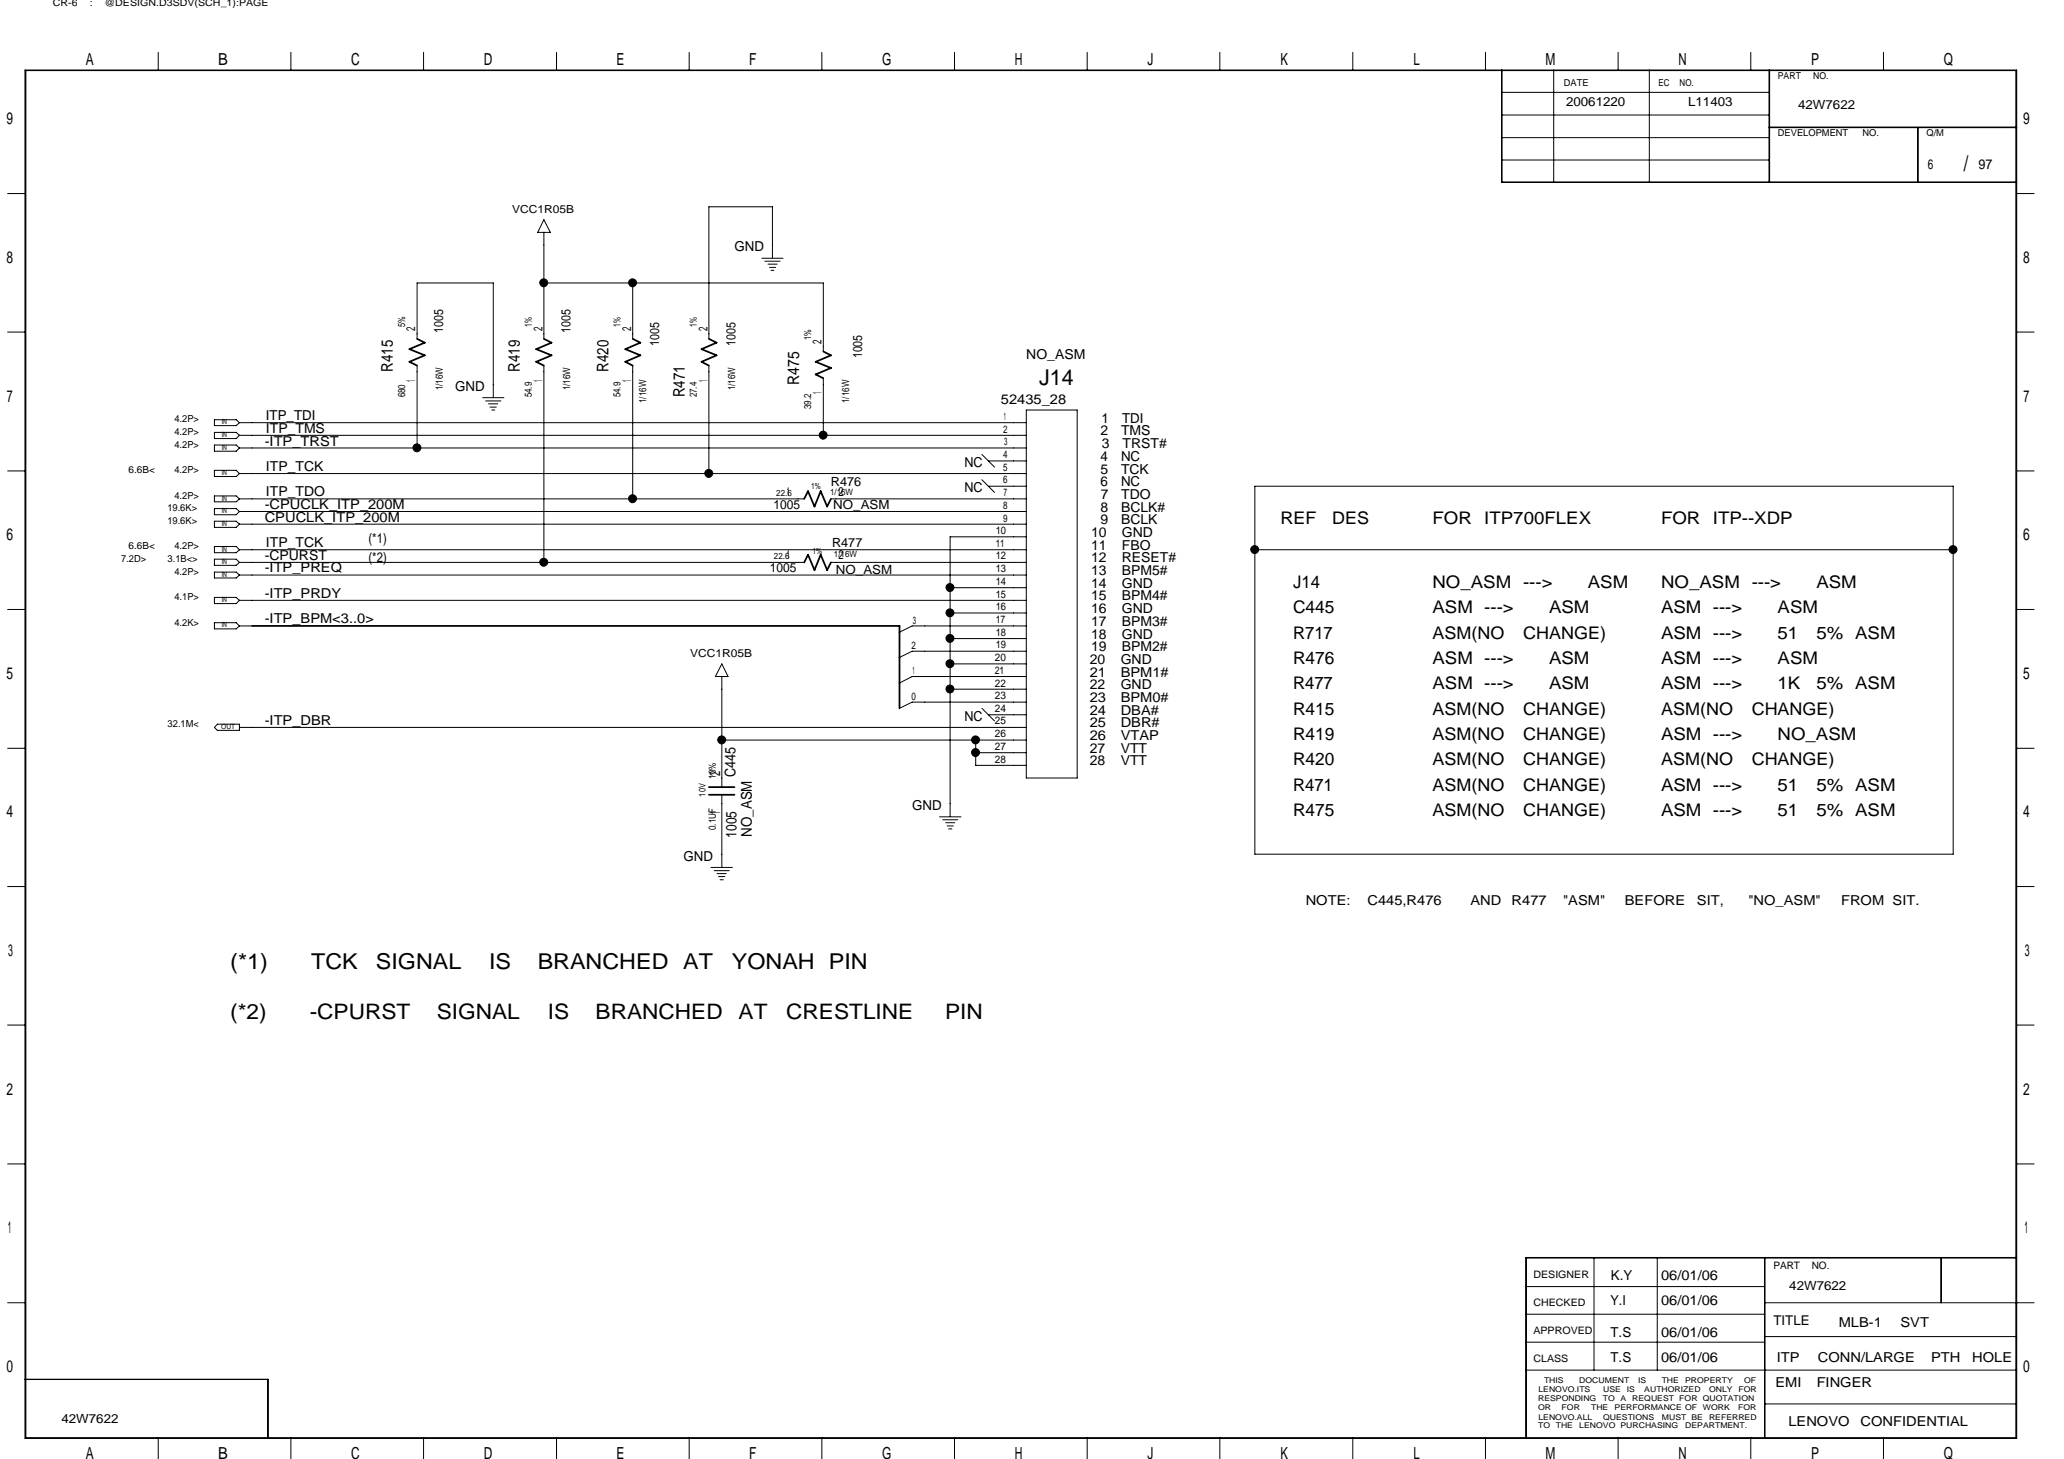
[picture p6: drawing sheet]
<svg xmlns="http://www.w3.org/2000/svg" width="297mm" height="210mm" viewBox="0 0 297 210" stroke-linecap="round" stroke-linejoin="round" font-family="sans-serif">
<path d="M60 48.8l1.1 .5-2.2 .9 2.2 .9-2.2 1 1.1 .5M78.3 48.8l1.1 .5-2.2 .9 2.2 .9-2.2 1 1.1 .5M91.1 48.8l1.1 .5-2.2 .9 2.2 .9-2.2 1 1.1 .5M102 48.8l1.1 .5-2.1 .9 2.1 .9-2.1 1 1 .5M118.5 50.6l1.1 .5-2.2 1 2.2 .9-2.2 .9 1.1 .5M115.7 71.8l.6-1.1 .9 2.2 .9-2.2 .9 2.2 .6-1.1M36.3 90.1h93.2v11.8M115.7 80.9l.6-1.1 .9 2.2 .9-2.2 .9 2.2 .6-1.1M102 114.4h3.7M102 113.3h3.7" fill="none" stroke="#000" stroke-width=".25"/>
<g fill="none" stroke="#000" stroke-width=".14">
<path d="M3.6 10.1h286.6v196.9h-286.6zM3.7 10.2h286.4v196.7h-286.4zM22.8 7.5v2.6M41.9 7.5v2.6M61 7.5v2.6M80.1 7.5v2.6M99.2 7.5v2.6M118.3 7.5v2.6M137.4 7.5v2.6M156.5 7.5v2.6M175.6 7.5v2.6M194.7 7.5v2.6"/>
<path d="M213.8 7.5v2.6M216.1 10.1v16.1h74.1M216.1 19.8h38.5M216.1 16.6h38.5M216.1 13.3h38.5M216.2 10.1v16.1M223.6 10.1v16.1M232.9 7.5v2.6M237.4 10.1v16.1M252 7.5v2.6M254.6 18.4h35.6M254.6 10.1v16.1"/>
<path d="M254.6 18.3h35.6M254.7 10.1v16.1M271.1 7.5v2.6M276 18.4v7.8M276.1 18.4v7.8M1.1 27.9h2.5M78.3 33.4v15.4M78.3 31.6l.9 1.8h-1.8zM109.6 37.2h3.1M110.1 37.6h2.2M110.5 38h1.3M110.7 38.5h.9"/>
<path d="M111 38.9h.4M111.2 37.1v-7.3h-9.2v19M216.1 26.2h74.1M216.2 23h38.4M290.2 27.9h2.5M1.1 47.8h2.5M60 48.8v-8.1h11v16.5M60 52.6v11.9M69.5 57.2h3M69.9 57.7h2.2M70.3 58.1h1.3M70.5 58.6h.9"/>
<path d="M70.8 59h.4M78.3 40.7h40.2v9.9M78.3 52.6v28.3M91.1 40.7v8.1M91.1 52.6v19.2M102 52.6v15.6M118.5 54.4v8.3M147.7 59h7.3v53h-7.3zM290.2 47.8h2.5M1.1 67.8h2.5M30.9 62.2h3.1l.5 .5-.5 .4h-3.1zM30.9 60.4h3.1l.5 .4-.5 .5h-3.1z"/>
<path d="M30.9 64.1h3.1l.5 .4-.5 .4h-3.1zM30.9 67.7h3.1l.5 .5-.5 .4h-3.1zM30.9 71.4h3.1l.5 .4-.5 .4h-3.1zM30.9 73.2h3.1l.5 .4-.5 .5h-3.1zM30.9 75h3.1l.5 .4-.5 .5h-3.1zM30.9 78.7h3.1l.5 .4-.5 .4h-3.1zM34.5 79.1h113.2M34.5 75.4h113.2M34.5 73.6h113.2M34.5 71.8h81.2M34.5 68.2h113.2M34.5 64.5h113.2"/>
<path d="M34.5 62.7h113.2M34.5 60.8h113.2M119.6 71.8h28.1M141.3 69l1.8 1.9M141.3 65.4l1.8 1.8M142.2 70h5.5M142.2 66.3h5.5M147.7 77.3h-11v40.2M180.6 79.1h100.5M180.6 70h100.5v52.9h-100.5zM290.2 67.8h2.5M1.1 87.7h2.5"/>
<path d="M30.9 80.5h3.1l.5 .4-.5 .5h-3.1zM30.9 82.3h3.1l.5 .5-.5 .4h-3.1zM30.9 86h3.1l.5 .4-.5 .5h-3.1zM30.9 89.6h3.1l.5 .5-.5 .4h-3.1zM34.5 90.1h1.8M34.5 86.4h113.2M34.5 82.8h113.2M34.5 80.9h81.2M103.9 97.4v15.9M103.9 95.5l.9 1.9h-1.8zM119.6 80.9h28.1M136.7 99.2h11"/>
<path d="M136.7 95.5h11M136.7 91.9h11M136.7 88.2h11M136.7 84.6h11M147.7 97.4h-16.4l-1.8 .9M147.7 93.7h-16.4l-1.8 .9M147.7 90.1h-16.4l-1.8 .9M290.2 87.7h2.5M1.1 107.7h2.5M31.3 104.2h3.2v.9h-3.2l-.4-.4zM34.5 104.7h113.2M103.9 106.5h43.8"/>
<path d="M103.9 114.4v10.4M135.2 117.6h3.1M135.7 118h2.1M136.1 118.4h1.3M136.3 118.9h.9M136.5 119.3h.5M140.4 106.5v3.7h7.3M140.4 108.3h7.3M141.3 101.9l1.8 1.9M142.2 102.9h5.5M147.7 101h-16.4l-1.8 .9M290.2 107.7h2.5"/>
<path d="M1.1 127.6h2.5M102.3 124.8h3.1M102.8 125.3h2.1M103.2 125.7h1.3M103.4 126.2h.9M103.6 126.6h.5M290.2 127.6h2.5M1.1 147.5h2.5M290.2 147.5h2.5M1.1 167.5h2.5M290.2 167.5h2.5M1.1 187.5h2.5"/>
<path d="M3.6 198.5h35v8.4M3.6 198.5h35M38.5 198.5v8.4M219.6 197.2h70.6M219.6 181.1h70.6M219.6 193.2h34.4M219.6 189.1h34.4M219.6 185.2h34.4M219.7 181v25.9M229.4 181v16.2M238.5 181v16.2M254 187.5h38.7"/>
<path d="M254 181v25.9M254 192.4h36.2M279.3 181v6.5M279.4 181v6.5M290.2 181h-70.6v25.9M22.8 206.9v3M41.9 206.9v3M61 206.9v3M80.1 206.9v3M99.2 206.9v3M118.3 206.9v3M137.4 206.9v3"/>
<path d="M156.5 206.9v3M175.6 206.9v3M194.7 206.9v3M213.8 206.9v3M232.9 206.9v3M252 206.9v3M254 202.1h36.2M271.1 206.9v3"/>
</g>
<g fill="#000" stroke="#000" stroke-width=".14">
<circle cx="78.3" cy="40.7" r=".57"/>
<circle cx="91" cy="40.7" r=".57"/>
<circle cx="60" cy="64.4" r=".57"/>
<circle cx="91" cy="71.8" r=".57"/>
<circle cx="102" cy="68.1" r=".57"/>
<circle cx="118.5" cy="62.6" r=".57"/>
<circle cx="180.6" cy="79.1" r=".57"/>
<circle cx="281.1" cy="79.1" r=".57"/>
<circle cx="78.3" cy="80.9" r=".57"/>
<circle cx="136.7" cy="88.2" r=".57"/>
<circle cx="136.7" cy="84.6" r=".57"/>
<circle cx="136.7" cy="95.5" r=".57"/>
<circle cx="136.7" cy="91.9" r=".57"/>
<circle cx="136.7" cy="99.2" r=".57"/>
<circle cx="103.9" cy="106.5" r=".57"/>
<circle cx="140.4" cy="106.5" r=".57"/>
<circle cx="140.4" cy="108.3" r=".57"/>
</g>
<g font-size="3.1">
<text x="282.6" y="24.6">/</text>
<text x="149.6" y="55.4">J14</text>
<text x="33.1" y="139.4">(*1)</text>
<text x="44.8" y="139.4">TCK</text>
<text x="54.1" y="139.4">SIGNAL</text>
<text x="70.4" y="139.4">IS</text>
<text x="77.4" y="139.4">BRANCHED AT</text>
<text x="105.3" y="139.4">YONAH PIN</text>
<text x="33.1" y="146.6">(*2)</text>
<text x="44.6" y="146.6">-CPURST</text>
<text x="62.9" y="146.6">SIGNAL</text>
<text x="78.9" y="146.6">IS</text>
<text x="85.7" y="146.6">BRANCHED</text>
<text x="106.3" y="146.6">AT</text>
<text x="113.2" y="146.6">CRESTLINE</text>
<text x="136" y="146.6">PIN</text>
</g>
<g font-size="2.5">
<text x="184.3" y="75.4">REF</text>
<text x="191.7" y="75.4">DES</text>
<text x="206.2" y="75.4">FOR</text>
<text x="213.6" y="75.4">ITP700FLEX</text>
<text x="239.1" y="75.4">FOR</text>
<text x="246.5" y="75.4">ITP--XDP</text>
<text x="186.1" y="84.6">J14</text>
<text x="186.1" y="88.2">C445</text>
<text x="206.2" y="84.6">NO_ASM ---&gt;</text>
<text x="206.2" y="88.2">ASM ---&gt;</text>
<text x="222.9" y="88.2">ASM</text>
<text x="228.5" y="84.6">ASM</text>
<text x="239.1" y="84.6">NO_ASM ---&gt;</text>
<text x="239.1" y="88.2">ASM ---&gt;</text>
<text x="255.8" y="88.2">ASM</text>
<text x="261.4" y="84.6">ASM</text>
<text x="186.1" y="91.9">R717</text>
<text x="186.1" y="95.5">R476</text>
<text x="206.2" y="95.5">ASM ---&gt;</text>
<text x="206.2" y="91.9">ASM(NO</text>
<text x="219.2" y="91.9">CHANGE)</text>
<text x="222.9" y="95.5">ASM</text>
<text x="239.1" y="95.5">ASM ---&gt;</text>
<text x="239.1" y="91.9">ASM ---&gt;</text>
<text x="255.8" y="95.5">ASM</text>
<text x="255.8" y="91.9">51</text>
<text x="261.4" y="91.9">5% ASM</text>
<text x="186.1" y="99.2">R477</text>
<text x="206.2" y="99.2">ASM ---&gt;</text>
<text x="222.9" y="99.2">ASM</text>
<text x="239.1" y="99.2">ASM ---&gt;</text>
<text x="255.8" y="99.2">1K</text>
<text x="261.4" y="99.2">5% ASM</text>
<text x="186.1" y="106.5">R419</text>
<text x="186.1" y="102.9">R415</text>
<text x="206.2" y="102.9">ASM(NO</text>
<text x="206.2" y="106.5">ASM(NO</text>
<text x="219.2" y="102.9">CHANGE)</text>
<text x="219.2" y="106.5">CHANGE)</text>
<text x="239.1" y="106.5">ASM ---&gt;</text>
<text x="239.1" y="102.9">ASM(NO</text>
<text x="252.1" y="102.9">CHANGE)</text>
<text x="255.8" y="106.5">NO_ASM</text>
<text x="186.1" y="110.2">R420</text>
<text x="186.1" y="113.8">R471</text>
<text x="206.2" y="110.2">ASM(NO</text>
<text x="206.2" y="113.8">ASM(NO</text>
<text x="219.2" y="110.2">CHANGE)</text>
<text x="219.2" y="113.8">CHANGE)</text>
<text x="239.1" y="113.8">ASM ---&gt;</text>
<text x="239.1" y="110.2">ASM(NO</text>
<text x="252.1" y="110.2">CHANGE)</text>
<text x="255.8" y="113.8">51</text>
<text x="261.4" y="113.8">5% ASM</text>
<text x="186.1" y="117.5">R475</text>
<text x="206.2" y="117.5">ASM(NO</text>
<text x="219.2" y="117.5">CHANGE)</text>
<text x="239.1" y="117.5">ASM ---&gt;</text>
<text x="255.8" y="117.5">51</text>
<text x="261.4" y="117.5">5% ASM</text>
</g>
<g font-size="2.4">
<text x="12.4" y="9.4">A</text>
<text x="31.4" y="9.4">B</text>
<text x="50.5" y="9.4">C</text>
<text x="69.6" y="9.4">D</text>
<text x="88.7" y="9.4">E</text>
<text x="107.8" y="9.4">F</text>
<text x="127" y="9.4">G</text>
<text x="146" y="9.4">H</text>
<text x="165.1" y="9.4">J</text>
<text x="184.3" y="9.4">K</text>
<text x="203.4" y="9.4">L</text>
<text x="222.4" y="9.4">M</text>
<text x="241.6" y="9.4">N</text>
<text x="260.6" y="9.4">P</text>
<text x="279.7" y="9.4">Q</text>
<text x=".9" y="17.9">9</text>
<text x="291.2" y="17.9">9</text>
<text x=".9" y="37.8">8</text>
<text x="291.2" y="37.8">8</text>
<text x="1" y="57.8">7</text>
<text x="291.2" y="57.8">7</text>
<text x=".9" y="77.8">6</text>
<text x="291.2" y="77.8">6</text>
<text x=".9" y="97.7">5</text>
<text x="291.2" y="97.7">5</text>
<text x=".9" y="117.6">4</text>
<text x="291.2" y="117.6">4</text>
<text x="1.2" y="137.6">3</text>
<text x="291.4" y="137.6">3</text>
<text x=".9" y="157.5">2</text>
<text x="291.2" y="157.5">2</text>
<text x="1.1" y="177.5">1</text>
<text x="291.4" y="177.5">1</text>
<text x=".9" y="197.4">0</text>
<text x="291.2" y="197.4">0</text>
<text x="12.4" y="210">A</text>
<text x="31.4" y="210">B</text>
<text x="50.5" y="210">C</text>
<text x="69.6" y="210">D</text>
<text x="127" y="210">G</text>
<text x="146" y="210">H</text>
<text x="184.3" y="210">K</text>
<text x="203.4" y="210">L</text>
<text x="222.4" y="210">M</text>
<text x="241.6" y="210">N</text>
<text x="260.6" y="210">P</text>
<text x="279.7" y="210">Q</text>
<text x="88.7" y="210">E</text>
<text x="107.8" y="210">F</text>
<text x="165.1" y="210">J</text>
</g>
<g font-size="2.3">
<text x="56.5" y="53.5" transform="rotate(-90 56.5 53.5)">R415</text>
<text x="74.8" y="53.5" transform="rotate(-90 74.8 53.5)">R419</text>
<text x="87.6" y="53.5" transform="rotate(-90 87.6 53.5)">R420</text>
<text x="98.5" y="57.2" transform="rotate(-90 98.5 57.2)">R471</text>
<text x="115" y="55.4" transform="rotate(-90 115 55.4)">R475</text>
</g>
<g font-size="2.1">
<text x="103.6" y="111.6" transform="rotate(-90 103.6 111.6)">2</text>
<text x="105.8" y="111.8" transform="rotate(-90 105.8 111.8)">C445</text>
<text x="103.6" y="117.2" transform="rotate(-90 103.6 117.2)">1</text>
<text x="106" y="120.6" transform="rotate(-90 106 120.6)">1005</text>
<text x="108.2" y="120.4" transform="rotate(-90 108.2 120.4)">NO_ASM</text>
</g>
<g font-size="2">
<text x="277.4" y="24.3">6</text>
<text x="284.7" y="24.3">97</text>
<text x="105.7" y="36.2">GND</text>
<text x="147.7" y="51.7">NO_ASM</text>
<text x="65.5" y="56.3">GND</text>
<text x="144.1" y="58.1">52435_28</text>
<text x="38.1" y="64.1">-ITP_TRST</text>
<text x="38.3" y="60.5">ITP_TDI</text>
<text x="38.3" y="62.3">ITP_TMS</text>
<text x="158.4" y="62.7">2</text>
<text x="158.5" y="60.8">1</text>
<text x="158.6" y="64.5">3</text>
<text x="161.3" y="62.7">TMS</text>
<text x="161.5" y="60.8">TDI</text>
<text x="161.5" y="64.5">TRST#</text>
<text x="38.3" y="67.8">ITP_TCK</text>
<text x="38.3" y="71.4">ITP_TDO</text>
<text x="138.8" y="67.2">NC</text>
<text x="138.8" y="70.9">NC</text>
<text x="158.4" y="68.2">5</text>
<text x="158.4" y="70">6</text>
<text x="158.4" y="66.3">4</text>
<text x="158.4" y="71.8">7</text>
<text x="161.3" y="68.2">TCK</text>
<text x="161.3" y="70">NC</text>
<text x="161.3" y="66.3">NC</text>
<text x="161.4" y="71.8">TDO</text>
<text x="38.1" y="73.3">-CPUCLK_ITP_200M</text>
<text x="38.1" y="75.1">CPUCLK_ITP_200M</text>
<text x="157" y="77.3">10</text>
<text x="158.4" y="73.6">8</text>
<text x="158.4" y="75.4">9</text>
<text x="161.3" y="73.6">BCLK#</text>
<text x="161.3" y="75.4">BCLK</text>
<text x="161.5" y="77.3">GND</text>
<text x="38.1" y="80.6">-CPURST</text>
<text x="38.1" y="82.4">-ITP_PREQ</text>
<text x="38.3" y="78.7">ITP_TCK</text>
<text x="53" y="80.9">(*2)</text>
<text x="53" y="78.2">(*1)</text>
<text x="157" y="82.8">13</text>
<text x="157" y="79.1">11</text>
<text x="157" y="80.9">12</text>
<text x="161.5" y="82.8">BPM5#</text>
<text x="161.5" y="79.1">FBO</text>
<text x="161.5" y="80.9">RESET#</text>
<text x="38.1" y="89.7">-ITP_BPM&lt;3..0&gt;</text>
<text x="38.1" y="86.1">-ITP_PRDY</text>
<text x="157" y="86.4">15</text>
<text x="157" y="84.6">14</text>
<text x="157" y="88.2">16</text>
<text x="161.5" y="86.4">BPM4#</text>
<text x="161.5" y="84.6">GND</text>
<text x="161.5" y="88.2">GND</text>
<text x="156.8" y="95.5">20</text>
<text x="157" y="93.7">19</text>
<text x="157" y="91.9">18</text>
<text x="157" y="90.1">17</text>
<text x="161.3" y="95.5">GND</text>
<text x="161.5" y="93.7">BPM2#</text>
<text x="161.5" y="91.9">GND</text>
<text x="161.5" y="90.1">BPM3#</text>
<text x="156.8" y="97.4">21</text>
<text x="156.8" y="101">23</text>
<text x="156.8" y="99.2">22</text>
<text x="161.3" y="97.4">BPM1#</text>
<text x="161.3" y="101">BPM0#</text>
<text x="161.3" y="99.2">GND</text>
<text x="38.1" y="104.3">-ITP_DBR</text>
<text x="138.8" y="103.7">NC</text>
<text x="156.8" y="106.5">26</text>
<text x="156.8" y="104.7">25</text>
<text x="156.8" y="102.9">24</text>
<text x="161.3" y="106.5">VTAP</text>
<text x="161.3" y="104.7">DBR#</text>
<text x="161.3" y="102.9">DBA#</text>
<text x="156.8" y="110.2">28</text>
<text x="156.8" y="108.3">27</text>
<text x="161.3" y="110.2">VTT</text>
<text x="161.3" y="108.3">VTT</text>
<text x="131.3" y="116.5">GND</text>
<text x="98.4" y="123.9">GND</text>
<text x="187.9" y="130.3">NOTE:</text>
<text x="196.8" y="130.3">C445,R476</text>
<text x="211.6" y="130.3">AND</text>
<text x="217.5" y="130.3">R477</text>
<text x="225" y="130.3">&quot;ASM&quot;</text>
<text x="233.8" y="130.3">BEFORE</text>
<text x="244.2" y="130.3">SIT,</text>
<text x="251.6" y="130.3">&quot;NO_ASM&quot;</text>
<text x="265" y="130.3">FROM SIT.</text>
<text x="231.8" y="184.1">K.Y</text>
<text x="239.1" y="184.1">06/01/06</text>
<text x="231.8" y="187.8">Y.I</text>
<text x="239.1" y="187.8">06/01/06</text>
<text x="264.6" y="190.9">MLB-1</text>
<text x="273.5" y="190.9">SVT</text>
<text x="231.8" y="192.4">T.S</text>
<text x="231.8" y="196">T.S</text>
<text x="239.1" y="192.4">06/01/06</text>
<text x="239.1" y="196">06/01/06</text>
<text x="255.7" y="196">ITP</text>
<text x="261.6" y="196">CONN/LARGE</text>
<text x="277.9" y="196">PTH</text>
<text x="283.8" y="196">HOLE</text>
<text x="255.5" y="199.7">EMI</text>
<text x="261.4" y="199.7">FINGER</text>
<text x="257.4" y="205.2">LENOVO</text>
<text x="267.8" y="205.2">CONFIDENTIAL</text>
</g>
<g font-size="1.9">
<text x="63.8" y="47.9" transform="rotate(-90 63.8 47.9)">1005</text>
<text x="82.1" y="47.9" transform="rotate(-90 82.1 47.9)">1005</text>
<text x="94.9" y="49.7" transform="rotate(-90 94.9 49.7)">1005</text>
<text x="105.8" y="49.7" transform="rotate(-90 105.8 49.7)">1005</text>
<text x="124.1" y="51.6" transform="rotate(-90 124.1 51.6)">1005</text>
<text x="255.2" y="190.7">TITLE</text>
</g>
<g font-size="1.8">
<text x="225.4" y="15.3">20061220</text>
<text x="242.9" y="15.3">L11403</text>
<text x="258.8" y="15.7">42W7622</text>
<text x="59.8" y="47.7" transform="rotate(-90 59.8 47.7)">2</text>
<text x="78.1" y="47.7" transform="rotate(-90 78.1 47.7)">2</text>
<text x="90.8" y="47.7" transform="rotate(-90 90.8 47.7)">2</text>
<text x="101.8" y="47.7" transform="rotate(-90 101.8 47.7)">2</text>
<text x="118.2" y="49.5" transform="rotate(-90 118.2 49.5)">2</text>
<text x="59.8" y="54.9" transform="rotate(-90 59.8 54.9)">1</text>
<text x="78.1" y="54.9" transform="rotate(-90 78.1 54.9)">1</text>
<text x="90.8" y="54.9" transform="rotate(-90 90.8 54.9)">1</text>
<text x="101.8" y="54.9" transform="rotate(-90 101.8 54.9)">1</text>
<text x="118.2" y="56.8" transform="rotate(-90 118.2 56.8)">1</text>
<text x="113.2" y="71.4">1</text>
<text x="119.6" y="69.9">R476</text>
<text x="120.7" y="71.4">2</text>
<text x="111.3" y="73.2">1005</text>
<text x="119.9" y="73.2">NO_ASM</text>
<text x="110.8" y="82.3">1005</text>
<text x="113.2" y="80.5">1</text>
<text x="119.8" y="78.7">R477</text>
<text x="120.3" y="82.5">NO_ASM</text>
<text x="120.7" y="80.5">2</text>
<text x="257.5" y="185.6">42W7622</text>
<text x="8.8" y="204.8">42W7622</text>
</g>
<g font-size="1.6">
<text x="73.7" y="30.7">VCC1R05B</text>
<text x="99.3" y="94.6">VCC1R05B</text>
</g>
<g font-size="1.5">
<text x="144.4" y="65.9">4</text>
<text x="144.4" y="62.3">2</text>
<text x="144.5" y="60.4">1</text>
<text x="144.5" y="64.1">3</text>
<text x="144.4" y="69.6">6</text>
<text x="144.4" y="67.7">5</text>
<text x="144.4" y="71.4">7</text>
<text x="143.3" y="76.9">10</text>
<text x="144.4" y="75.1">9</text>
<text x="144.4" y="73.2">8</text>
<text x="143.3" y="82.3">13</text>
<text x="143.3" y="80.5">12</text>
<text x="143.3" y="78.7">11</text>
<text x="131.4" y="89.7">3</text>
<text x="143.3" y="89.7">17</text>
<text x="143.3" y="87.8">16</text>
<text x="143.3" y="86">15</text>
<text x="143.3" y="84.2">14</text>
<text x="131.2" y="93.4">2</text>
<text x="143.2" y="95.1">20</text>
<text x="143.3" y="93.3">19</text>
<text x="143.3" y="91.5">18</text>
<text x="131.2" y="100.7">0</text>
<text x="131.3" y="97">1</text>
<text x="143.2" y="100.6">23</text>
<text x="143.2" y="98.8">22</text>
<text x="143.2" y="97">21</text>
<text x="143.2" y="107.9">27</text>
<text x="143.2" y="106.1">26</text>
<text x="143.2" y="104.3">25</text>
<text x="143.2" y="102.4">24</text>
<text x="143.2" y="109.8">28</text>
<text x="220.7" y="183.9">DESIGNER</text>
<text x="255.2" y="182.6">PART</text>
<text x="260.7" y="182.6">NO.</text>
<text x="220.7" y="191.9">APPROVED</text>
<text x="220.7" y="187.9">CHECKED</text>
<text x="220.7" y="196">CLASS</text>
</g>
<g font-size="1.4">
<text x="7.6" y=".9">CR-6</text>
<text x="12.9" y=".9">:</text>
<text x="15" y=".9">@DESIGN.D3SDV(SCH_1):PAGE</text>
<text x="255.9" y="11.3">PART</text>
<text x="260.9" y="11.3">NO.</text>
<text x="225" y="12.4">DATE</text>
<text x="238.7" y="12.4">EC</text>
<text x="241.7" y="12.4">NO.</text>
<text x="255.9" y="19.6">DEVELOPMENT</text>
<text x="268.1" y="19.6">NO.</text>
<text x="277.2" y="19.6">Q/M</text>
<text x="58.3" y="47.1" transform="rotate(-90 58.3 47.1)">5%</text>
<text x="76.5" y="47" transform="rotate(-90 76.5 47)">1%</text>
<text x="89.3" y="47" transform="rotate(-90 89.3 47)">1%</text>
<text x="100.3" y="47" transform="rotate(-90 100.3 47)">1%</text>
<text x="116.8" y="48.9" transform="rotate(-90 116.8 48.9)">1%</text>
<text x="58.3" y="57.2" transform="rotate(-90 58.3 57.2)">680</text>
<text x="63.8" y="56.2" transform="rotate(-90 63.8 56.2)">1/16W</text>
<text x="76.5" y="57.2" transform="rotate(-90 76.5 57.2)">54.9</text>
<text x="82" y="56.2" transform="rotate(-90 82 56.2)">1/16W</text>
<text x="89.3" y="57.2" transform="rotate(-90 89.3 57.2)">54.9</text>
<text x="93" y="58" transform="rotate(-90 93 58)">1/16W</text>
<text x="100.3" y="57.2" transform="rotate(-90 100.3 57.2)">27.4</text>
<text x="105.8" y="56.2" transform="rotate(-90 105.8 56.2)">1/16W</text>
<text x="116.8" y="58.9" transform="rotate(-90 116.8 58.9)">39.2</text>
<text x="122.2" y="58" transform="rotate(-90 122.2 58)">1/16W</text>
<text x="25.1" y="60.8">4.2P&gt;</text>
<text x="25.1" y="62.6">4.2P&gt;</text>
<text x="25.1" y="64.4">4.2P&gt;</text>
<text x="18.5" y="68.1">6.6B&lt;</text>
<text x="25.1" y="68.1">4.2P&gt;</text>
<text x="25.1" y="71.8">4.2P&gt;</text>
<text x="24.1" y="73.6">19.6K&gt;</text>
<text x="24.1" y="75.4">19.6K&gt;</text>
<text x="17.4" y="80.9">7.2D&gt;</text>
<text x="18.5" y="79.1">6.6B&lt;</text>
<text x="24.1" y="80.9">3.1B&lt;&gt;</text>
<text x="25.1" y="79.1">4.2P&gt;</text>
<text x="25.1" y="82.7">4.2P&gt;</text>
<text x="25.1" y="86.4">4.1P&gt;</text>
<text x="25.1" y="90">4.2K&gt;</text>
<text x="24.1" y="104.6">32.1M&lt;</text>
<text x="103" y="112.1" transform="rotate(-90 103 112.1)">10%</text>
<text x="103" y="119.5" transform="rotate(-90 103 119.5)">0.1UF</text>
</g>
<g font-size="1.3">
<text x="111.7" y="71.4">22.6</text>
<text x="116.8" y="70.3">1%</text>
<text x="119.5" y="71.2">1/16W</text>
<text x="111.4" y="80.4">22.6</text>
<text x="116.9" y="79.7">1%</text>
<text x="120" y="80.2">1/16W</text>
<text x="101.6" y="114.6" transform="rotate(-90 101.6 114.6)">10V</text>
</g>
<g font-size="1.1">
<text x="221.4" y="203">OR</text>
<text x="221.4" y="201.7">RESPONDING</text>
<text x="221.4" y="200.4">LENOVO.ITS</text>
<text x="222.2" y="199.1">THIS</text>
<text x="224.7" y="203">FOR</text>
<text x="227.3" y="199.1">DOCUMENT</text>
<text x="229" y="203">THE</text>
<text x="230.7" y="201.7">TO</text>
<text x="230.7" y="200.4">USE</text>
<text x="232.4" y="203">PERFORMANCE OF</text>
<text x="233.2" y="201.7">A</text>
<text x="234.1" y="200.4">IS</text>
<text x="234.9" y="201.7">REQUEST FOR QUOTATION</text>
<text x="235.8" y="199.1">IS</text>
<text x="236.6" y="200.4">AUTHORIZED</text>
<text x="239.1" y="199.1">THE</text>
<text x="242.5" y="199.1">PROPERTY</text>
<text x="245.1" y="203">WORK</text>
<text x="246" y="200.4">ONLY</text>
<text x="250.1" y="203">FOR</text>
<text x="250.2" y="200.4">FOR</text>
<text x="251" y="199.1">OF</text>
<text x="221.4" y="205.6">TO</text>
<text x="221.4" y="204.3">LENOVO.ALL</text>
<text x="223.9" y="205.6">THE</text>
<text x="227.3" y="205.6">LENOVO PURCHASING</text>
<text x="230.7" y="204.3">QUESTIONS</text>
<text x="239.2" y="204.3">MUST BE</text>
<text x="242.5" y="205.6">DEPARTMENT.</text>
<text x="246" y="204.3">REFERRED</text>
</g>
<g font-size="1">
<text x="31.9" y="64.7">IN</text>
<text x="31.9" y="61.1">IN</text>
<text x="31.9" y="62.9">IN</text>
<text x="31.9" y="68.4">IN</text>
<text x="31.9" y="72.1">IN</text>
<text x="31.9" y="75.7">IN</text>
<text x="31.9" y="73.9">IN</text>
<text x="31.9" y="83">IN</text>
<text x="31.9" y="79.4">IN</text>
<text x="31.9" y="81.2">IN</text>
<text x="31.9" y="86.7">IN</text>
<text x="31.9" y="90.3">IN</text>
<text x="31.8" y="105">OUT</text>
</g>
</svg>
